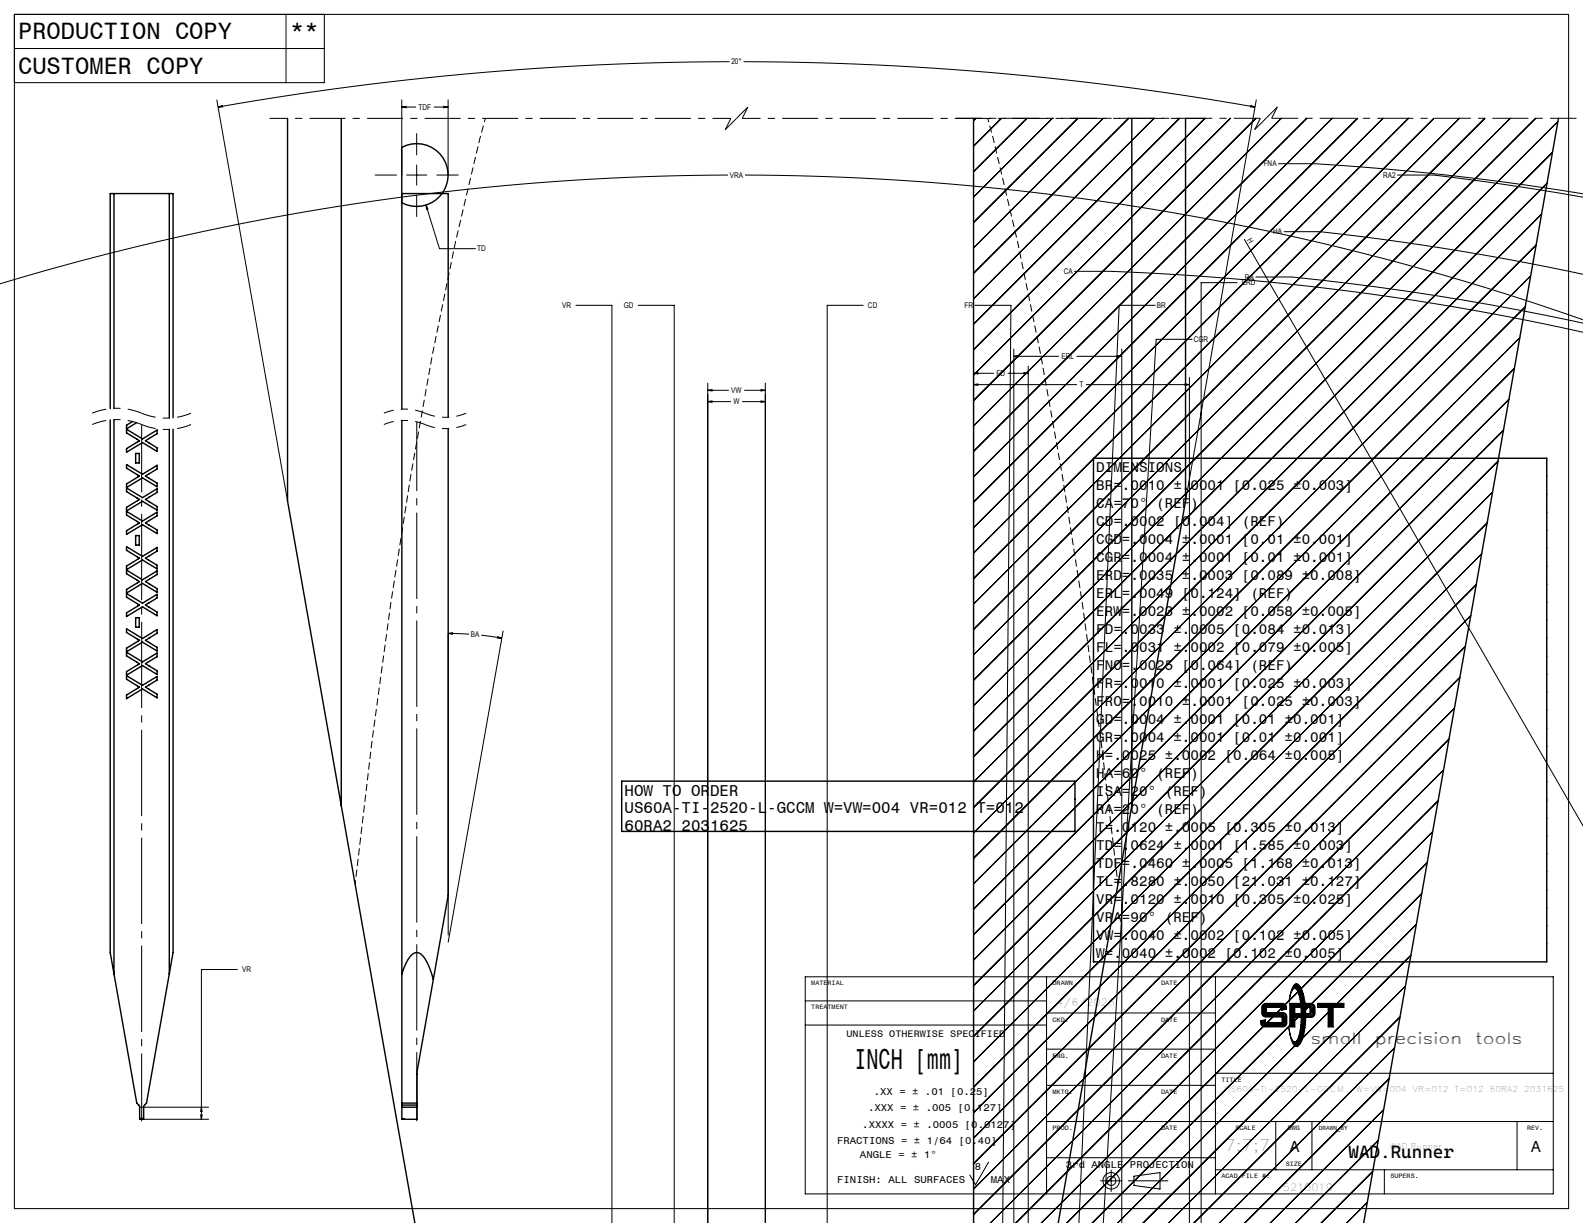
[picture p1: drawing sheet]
<svg xmlns="http://www.w3.org/2000/svg" width="279mm" height="216mm" viewBox="0 0 279 216" stroke-linecap="round" stroke-linejoin="round" font-family="sans-serif">
<g fill="none" stroke="#000" stroke-width=".25">
<path d="M20.1 34.2h-.6v37.9M20.1 34.2v37.9M20.1 34.2h9.8M29.9 34.2h.6v39.6M29.9 34.2v39.6M50.8 20.9v67.5l9.4 53.8M60.2 20.9v121.3M70.9 35.8a5.5 5.5 0 0 0 8.2-4.9 5.5 5.5 0 0 0-8.2-4.9v46.2M70.9 34.2h8.2v39.5M171.8 20.9v195M199.8 20.9v121.3M209.2 20.9v67.5l-9.4 53.8"/>
<path d="M275.1 20.9l-34.4 195M19.5 74.1v94l.6 3.8M20.1 74.1v97.8M22.3 75.8l2.8 1.7 2.6-1.6v.7l-2 1.2 2 1.3v.6l-2.6-1.6-2.8 1.7v-.6l2.3-1.4-2.3-1.4zM23.4 74.4l-1.1 .7v.6l1.8-1.1M29.9 75.8v96.1M30.5 75.8v92.3l-.6 3.8M70.9 74.2v120.9M79.1 75.7v82.3l-2.6 14.9M22.3 96.5l2.8 1.7 2.6-1.6v.7l-2 1.2 2 1.3v.6l-2.6-1.5-2.8 1.7v-.7l2.3-1.4-2.3-1.4zM22.3 90.3l2.8 1.7 2.6-1.6v.7l-2 1.2 2 1.3v.6l-2.6-1.6-2.8 1.7v-.6l2.3-1.4-2.3-1.4zM22.3 86.1l2.8 1.8 2.6-1.6v.6l-2 1.3 2 1.2v.7l-2.6-1.6-2.8 1.7v-.6l2.3-1.4-2.3-1.4z"/>
<path d="M22.3 82l2.8 1.7 2.6-1.6v.7l-2 1.2 2 1.3v.6l-2.6-1.5-2.8 1.7v-.7l2.3-1.4-2.3-1.4zM23.9 80h.7v1.7h-.7zM23.9 94.5h.7v1.7h-.7zM193 80.9h80v88.9h-80zM22.3 119.3l2.8 1.7 2.6-1.6v.7l-2 1.2 2 1.3v.6l-2.6-1.6-2.8 1.7v-.6l2.3-1.4-2.3-1.4zM22.3 115.1l2.8 1.7 2.6-1.5v.6l-2 1.3 2 1.2v.7l-2.6-1.6-2.8 1.7v-.6l2.3-1.4-2.3-1.4zM22.3 111l2.8 1.7 2.6-1.6v.7l-2 1.2 2 1.3v.6l-2.6-1.5-2.8 1.7v-.7l2.3-1.4-2.3-1.4zM22.3 104.8l2.8 1.7 2.6-1.6v.7l-2 1.2 2 1.3v.6l-2.6-1.6-2.8 1.7v-.6l2.3-1.4-2.3-1.4zM22.3 100.6l2.8 1.8 2.6-1.6v.6l-2 1.3 2 1.2v.7l-2.6-1.6-2.8 1.7v-.6l2.3-1.4-2.3-1.4zM23.9 109h.7v1.7h-.7zM109.7 137.9h80v8.9h-80zM60.2 142.2l13 73.7"/>
<path d="M199.8 142.2l-13 73.7M20.1 171.9l4 22.8 .5 .7v2.2h.2M29.9 171.9l-4 22.8-.5 .7v2.2h-.2M70.9 171.9a6 6 0 0 1 2.2-3.7 1.31 1.31 0 0 1 1.6 .6 10.8 10.8 0 0 1 1.8 4.1M76.5 172.9l-2.9 16.3v5.9M24.8 197.6l.2-.2 .2 .2M24.8 197.6h.4M70.9 195.1v.4M70.9 195.5v2.1h2.7v-2.1M70.9 194.7h2.7M70.9 195.1h2.7M70.9 195.5h2.7"/>
<path d="M73.6 195.1v.4"/>
</g>
<path d="M85.7 20.9a673.1 673.1 0 0 0-13.2 63.1l-3.6 22.7-3.2 24.1-3 25.3M197.3 156.1a1195 1195 0 0 0-13.6-93.5l-4.1-19.8-4.3-18.2-1-3.7" fill="none" stroke="#000" stroke-width=".18" stroke-dasharray="1.3 .6" stroke-dashoffset=".6" stroke-linecap="butt"/>
<g fill="none" stroke="#000" stroke-width=".18">
<path d="M2.5 8.6h54.7M2.5 2.5h274.4v210.9h-274.4zM38.3 17.6l12.5 70.8M38.5 18.9l.7-.3 .1 .3zM50.5 2.5v12.1M57.2 2.5v12.1h-54.7M70.9 17.6v13.3M70.9 18.9h2.5M70.9 18.9l.8-.1v.2zM76.6 18.9h2.5M78.3 18.8l.8 .1-.8 .1zM79.1 17.6v13.3"/>
<path d="M128.8 10.9a527 527 0 0 0-90.3 8M131.2 10.9a527 527 0 0 1 90.3 8M220.8 18.6l.7 .3h-.8zM221.7 17.6l-12.5 70.8M66.2 30.9h3.8M71.8 30.9h3.5M73.5 23.6v3.7M73.5 29.1v3.6M73.5 34.5v3.7M75.2 36.2l.3 .7-.2 .1zM75.2 36.2l2.4 7.7h6.3M77.1 30.9h3.8"/>
<path d="M128.5 30.9a449.5 449.5 0 0 0-128.6 19.2M131.5 30.9a449.6 449.6 0 0 1 147.9 25.6M172.3 20.9l-.5 .4M176.8 20.9l-5 4.9M181.2 20.9l-9.4 9.4M185.7 20.9l-13.9 13.9M190.2 20.9l-18.4 18.4M194.7 20.9l-22.9 22.9M199.2 20.9l-27.4 27.4M203.7 20.9l-31.9 31.9M208.2 20.9l-36.4 36.3M212.7 20.9l-40.9 40.8"/>
<path d="M217.2 20.9l-45.4 45.3M221.7 20.9l-49.9 49.8M225.7 28.9a166.2 166.2 0 0 1 18.6 .9 465.9 465.9 0 0 1 35.1 4.4M226.1 20.9l-54.3 54.3M230.6 20.9l-58.8 58.8M235.1 20.9l-63.3 63.3M239.6 20.9l-67.8 67.8M244.1 20.9l-72.3 72.3M246.6 30.9h6.4a476.2 476.2 0 0 1 26.4 3.9M248.6 20.9l-76.8 76.8M253.1 20.9l-81.3 81.2M257.6 20.9l-85.8 85.7"/>
<path d="M262.1 20.9l-90.3 90.2M266.6 20.9l-94.8 94.7M271 20.9l-99.2 99.2M272.1 37.8l-100.3 100.3M273.1 32.4l-101.3 101.2M274 26.9l-102.2 102.2M275 21.4l-103.2 103.2M101.7 53.9h6.3v162M112.7 53.9h6.3v162M152.3 53.9h-6.3v162M172.1 53.9h6.3l-1.4 162M189.7 47.9a328 328 0 0 1 27.8 1.3 460.9 460.9 0 0 1 61.9 9.5"/>
<path d="M203.9 53.9h-6.4l-7.1 162M210.4 59.9h-6.3l-9.4 156M218.4 49.9h-6.4v166M219.6 42.3l59.8 103.6M221.6 48.9h6.4a460.6 460.6 0 0 1 51.4 8.2M226.6 40.9h6.4a470 470 0 0 1 46.4 7.5M268.2 59.6l-96.4 96.4M269.2 54.2l-97.4 97.3M270.2 48.7l-98.4 98.3M271.1 43.3l-99.3 99.3M124.9 70.9l.8-.1v.2zM124.9 68.9l.8-.1v.2z"/>
<path d="M124.9 67.6v148.3M124.9 70.9h4.1M124.9 68.9h3.7M131 70.9h4.1M131.4 68.9h3.7M134.3 70.8l.8 .1-.8 .1zM134.3 68.8l.8 .1-.8 .1zM135.1 67.6v148.3M171.8 64.6v151.3M171.8 65.9h3.6M171.8 67.9h18.2M171.8 65.9l.8-.1v.2z"/>
<path d="M171.8 67.9l.8-.1v.2zM177.9 65.9h3.6M178.9 61.6v154.3M178.9 62.9h8M178.9 62.9l.8-.1v.2zM180.7 65.8l.8 .1-.8 .1zM181.5 64.6v151.3M190.1 62.9h7.9M191.7 67.9h18.2M197.2 62.8l.8 .1-.8 .1zM198 61.6v154.3M209.2 67.8l.7 .1-.7 .1z"/>
<path d="M209.9 66.6v149.3M265.4 76l-93.6 93.5M266.3 70.5l-94.5 94.5M267.3 65.1l-95.5 95.4M261.5 97.8l-89.7 89.7M262.5 92.3l-90.7 90.7M263.4 86.9l-91.6 91.6M264.4 81.4l-92.6 92.6M79.1 111.8l.8-.1v.3zM79.1 111.8l3.7 .1M79.1 111.8v53.3M84.9 112.1l3.7 .6"/>
<path d="M87.8 112.4l.8 .3-.8-.1zM88.8 111.4l-9.7 54.9M257.7 119.6l-85.9 85.8M258.6 114.1l-86.8 86.8M259.6 108.7l-87.8 87.7M260.6 103.2l-88.8 88.7M254.8 135.9l-80 80M255.7 130.5l-83.9 83.9M256.7 125l-84.9 84.9M250.9 157.7l-58.2 58.2M251.9 152.3l-63.7 63.6M252.9 146.8l-69.2 69.1"/>
<path d="M253.8 141.4l-74.5 74.5M41.9 171.2h-6.4v26.4M142.1 172.4h132.1v38.4h-132.1zM142.1 176.7h42.6M184.7 172.4v38.4M184.7 178.8h29.8M214.5 172.4v38.4M222.9 177.3l.5-.2h2.9a.79 .79 0 0 1 .8 1l-.9 .2v-.5h-2.7v.9h2.9a.72 .72 0 0 1 .7 .8v1.1a.72 .72 0 0 1-.7 .7h-3.2a.72 .72 0 0 1-.7-.7v-.4l.8-.2v.5h3v-1h-2.9a.72 .72 0 0 1-.7-.7v-1.1zM223 177.4l.4-.1h2.9a.61 .61 0 0 1 .6 .7l-.5 .2v-.5h-3v1.2h3a.58 .58 0 0 1 .6 .6v1.1a.58 .58 0 0 1-.6 .5h-3.2a.64 .64 0 0 1-.6-.8l.6-.1v.4h3.2v-1.2h-3a.58 .58 0 0 1-.6-.6v-1.1zM223.1 177.6l.3-.2h2.9l.3 .1 .2 .4-.3 .1v-.5h-3.3v1.5l3.4 .1 .2 .4-.1 1.4-.3 .1h-3.2l-.3-.1-.1-.5h.3v.4h3.5v-1.5l-3.4-.1-.2-.4zM223.1 177.8v1.1M223.4 179.1h3"/>
<path d="M226.6 177.7l.1 .2M226.7 179.4v1.3M227.6 177.1h1.9v.7h-1v1.1h1.1v.7h-1.1v1.7h-.9zM227.8 177.3h1.5l.1 .4h-1v1.4h1v.4h-1v1.6h-.6zM227.9 177.4h1.3v.1h-.9v1.7h1v.1h-1v1.7h-.4zM228.1 177.5v3.4M228.4 173.8a.69 .69 0 0 1 1.1 .5 13.7 13.7 0 0 1 0 9.9 .73 .73 0 0 1-.7 .6 .73 .73 0 0 1-.7-.7l-.3-.9-.3-1.6a3 3 0 0 0 1 2.3h.1a3.3 3.3 0 0 0 .9-2.4 12.8 12.8 0 0 0-.6-6.8 .45 .45 0 0 0-.5-.2 .45 .45 0 0 0-.4 .4l-.5 2 .5-2.2zM228.5 174a.51 .51 0 0 1 .6-.1 .51 .51 0 0 1 .3 .4 13.5 13.5 0 0 1 0 9.8l-.3 .4a.47 .47 0 0 1-.5 .1 .47 .47 0 0 1-.3-.4l-.1-.2a.67 .67 0 0 0 1-.6 14.4 14.4 0 0 0-.1-8.6 .6 .6 0 0 0-.9-.4zM228.6 174.1a1.91 1.91 0 0 1 1.1 1.8 15 15 0 0 1-.3 7.7l-.4 .5-.4 .2M228.8 174l-.3 .2a1.65 1.65 0 0 1 1.1 1.6 14.2 14.2 0 0 1-.4 7.9l-.3 .4-.4 .1 .3 .3M228.8 174h.1M228.8 174l.4 .2a8.5 8.5 0 0 1 1 5 8.5 8.5 0 0 1-1 5l-.4 .3"/>
<path d="M230.4 177.1h1a.72 .72 0 0 1 .7 .7v1.1a.72 .72 0 0 1-.7 .7h-.8v-.7l.5-.1 .1-.7-.2-.2-.5-.1zM230.6 177.3h.8a.58 .58 0 0 1 .6 .5v1.1a.58 .58 0 0 1-.6 .6h-.7v-.4l.4-.1 .2-.2v-.7l-.1-.4h-.6zM230.8 177.4h.7l.3 .4v1.3l-.3 .2h-.6v-.1l.3-.1 .3-.2v-1a.58 .58 0 0 0-.7-.4zM231.4 177.6l.3 .2v1.2l-.3 .2M232.5 177.1h4.7v.7h-1.9v3.5h-.9v-3.5h-1.9zM232.7 177.3h4.4v.4h-1.9v3.4h-.6v-3.4h-1.9zM232.8 177.4h4.1v.1h-1.9v3.5h-.3v-3.5h-1.9zM234.9 177.6v3.3M247.1 179.5l-36.4 36.4M248.1 174.1l-41.9 41.8M249 168.6l-47.3 47.3M250 163.2l-52.8 52.7"/>
<path d="M24.6 195.5h12.2M25 197.6h11.8M35.4 196.8h.3l-.2 .8zM35.5 195.5l.2 .7h-.3zM142.1 181h42.6M184.7 191.6h29.8M184.7 198h89.5M184.7 185.2h29.8M214.5 189.5h59.7M222.9 180.5v.2M223.2 180.9h3.2M225.2 198v8.5"/>
<path d="M228.8 184.5h.1M231.6 198v8.5M244.2 195.9l-20 20M245.2 190.4l-25.5 25.5M246.1 185l-30.9 30.9M267.8 198v8.5M174.5 205.2l-2.3 4-1-1.8M184.7 204.4h29.8M194.2 208.5h3.8M196.1 206.6v3.7M199.2 208.5h6.9M200.1 207.6l4.6-.6v2.9l-4.6-.6z"/>
<path d="M214.5 206.5h59.7M241.3 212.2l-3.7 3.7M242.3 206.8l-9.2 9.1M243.3 201.3l-14.7 14.6M244.3 206.5v4.3"/>
<circle cx="196.1" cy="208.5" r=".81"/>
<circle cx="196.1" cy="208.5" r="1.45"/>
</g>
<path d="M75 74.9a9.4 9.4 0 0 0-7.2 0M75 72.9a9.4 9.4 0 0 0-7.2 0M82.3 74.9a9.4 9.4 0 0 1-7.3 0M82.3 72.9a9.4 9.4 0 0 1-7.3 0" fill="none" stroke="#000" stroke-width=".18" stroke-dasharray="6.3 1.3 1.3 1.3" stroke-dashoffset="4.5" stroke-linecap="butt"/>
<path d="M25 74.9a11.3 11.3 0 0 0-8.7 0M25 72.9a11.3 11.3 0 0 0-8.7 0M33.7 74.9a11.3 11.3 0 0 1-8.7 0M33.7 72.9a11.3 11.3 0 0 1-8.7 0" fill="none" stroke="#000" stroke-width=".18" stroke-dasharray="6.3 1.3 1.3 1.3" stroke-dashoffset="3.8" stroke-linecap="butt"/>
<path d="M73.6 197.9v-123.4" fill="none" stroke="#000" stroke-width=".18" stroke-dasharray="15.2 1.3 1.3 1.3" stroke-dashoffset="3" stroke-linecap="butt"/>
<path d="M25 197.9v-123" fill="none" stroke="#000" stroke-width=".18" stroke-dasharray="15.2 1.3 1.3 1.3" stroke-dashoffset="3.3" stroke-linecap="butt"/>
<path d="M129 20.9h-81.4M212.4 20.9h-81.4" fill="none" stroke="#000" stroke-width=".18" stroke-dasharray="6.3 1.3 1.3 1.3" stroke-dashoffset="3.1" stroke-linecap="butt"/>
<path d="M132 18.9l-2 2M225.5 18.9l-2 2M128 22.9l1-2M130 20.9l-2 2M131 20.9l1-2M221.5 22.9l1-2M223.5 20.9l-2 2M224.5 20.9l1-2" fill="none" stroke="#000" stroke-width=".18" stroke-dasharray="6.3 1.3 1.3 1.3" stroke-linecap="butt"/>
<path d="M222.5 20.9h-53.8M278.2 20.9h-53.7" fill="none" stroke="#000" stroke-width=".18" stroke-dasharray="6.3 1.3 1.3 1.3" stroke-dashoffset="1.7" stroke-linecap="butt"/>
<path d="M87.8 112.4l.8 .3-.8-.1zM79.1 111.8l.8-.1v.3zM35.4 196.8h.3l-.2 .8zM35.5 195.5l.2 .7h-.3zM75.2 36.2l.1 .8 .2-.1zM70.9 18.9l.8-.1v.2zM78.3 18.8l.8 .1-.8 .1zM124.9 70.9l.8-.1v.2zM134.3 70.8l.8 .1-.8 .1zM38.5 18.9h.8l-.1-.3zM220.8 18.6l-.1 .3h.8zM124.9 68.9l.8-.1v.2zM134.3 68.8l.8 .1-.8 .1zM-.1 162v.6zM279.4 162v.6zM107.9 215.9h.2zM107.9 215.9h.2zM145.9 215.9h.2zM145.9 215.9h.2zM118.9 215.9h.2zM118.9 215.9h.2zM171.8 65.9l.8-.1v.2zM180.7 65.8l.8 .1-.8 .1zM209.2 67.8l.7 .1-.7 .1zM171.8 67.9l.8-.1v.2zM279.4 109.4v.5zM178.9 62.9l.8-.1v.2zM197.2 62.8l.8 .1-.8 .1zM211.9 215.9h.2zM211.9 215.9h.2zM279.4 150.5v.6zM177.2 215.9h.2zM170.3 215.9h.3zM170.3 215.9h.3zM279.4 124.7v.6zM177.7 215.9h.3zM174.3 215.9h.2z" fill="#000"/>
<text font-size="5.1" x="150.8" y="188.8">INCH [mm]</text>
<g font-size="4.2">
<text x="3.2" y="6.8">PRODUCTION COPY</text>
<text x="51.2" y="6.8">**</text>
<text x="3.2" y="13">CUSTOMER COPY</text>
</g>
<text font-size="3.2" x="238" y="204.5">WAD.Runner</text>
<g font-size="2.8">
<text x="110.2" y="140.5">HOW TO ORDER</text>
<text x="110.2" y="143.6">US60A-TI-2520-L-GCCM W=VW=004 VR=012 T=012</text>
<text x="110.2" y="146.7">60RA2 2031625</text>
<text x="231.4" y="184.3">small</text>
<text x="242.8" y="184.3">precision</text>
<text x="260.5" y="184.3">tools</text>
<text x="216.1" y="203.3">7;7;7</text>
<text x="227.7" y="203.3">A</text>
<text x="270.3" y="203.3">A</text>
</g>
<g font-size="2.5">
<text x="193.5" y="83.4">DIMENSIONS</text>
<text x="193.5" y="86.6">BR=.0010 ±.0001 [0.025 ±0.003]</text>
<text x="193.5" y="89.7">CA=70° (REF)</text>
<text x="193.5" y="92.9">CD=.0002 [0.004] (REF)</text>
<text x="193.5" y="96.1">CGD=.0004 ±.0001 [0.01 ±0.001]</text>
<text x="193.5" y="99.3">CGR=.0004 ±.0001 [0.01 ±0.001]</text>
<text x="193.5" y="102.4">ERD=.0035 ±.0003 [0.089 ±0.008]</text>
<text x="193.5" y="105.6">ERL=.0049 [0.124] (REF)</text>
<text x="193.5" y="108.8">ERW=.0023 ±.0002 [0.058 ±0.005]</text>
<text x="193.5" y="112">FD=.0033 ±.0005 [0.084 ±0.013]</text>
<text x="193.5" y="115.1">FL=.0031 ±.0002 [0.079 ±0.005]</text>
<text x="193.5" y="118.3">FNO=.0025 [0.064] (REF)</text>
<text x="193.5" y="121.5">FR=.0010 ±.0001 [0.025 ±0.003]</text>
<text x="193.5" y="124.7">FRO=.0010 ±.0001 [0.025 ±0.003]</text>
<text x="193.5" y="127.8">GD=.0004 ±.0001 [0.01 ±0.001]</text>
<text x="193.5" y="131">GR=.0004 ±.0001 [0.01 ±0.001]</text>
<text x="193.5" y="134.2">H=.0025 ±.0002 [0.064 ±0.005]</text>
<text x="193.5" y="137.4">HA=60° (REF)</text>
<text x="193.5" y="140.5">ISA=20° (REF)</text>
<text x="193.5" y="143.7">RA=20° (REF)</text>
<text x="193.5" y="146.9">T=.0120 ±.0005 [0.305 ±0.013]</text>
<text x="193.5" y="150.1">TD=.0624 ±.0001 [1.585 ±0.003]</text>
<text x="193.5" y="153.2">TDF=.0460 ±.0005 [1.168 ±0.013]</text>
<text x="193.5" y="156.4">TL=.8280 ±.0050 [21.031 ±0.127]</text>
<text x="193.5" y="159.6">VR=.0120 ±.0010 [0.305 ±0.025]</text>
<text x="193.5" y="162.8">VRA=90° (REF)</text>
<text x="193.5" y="165.9">VW=.0040 ±.0002 [0.102 ±0.005]</text>
<text x="193.5" y="169.1">W=.0040 ±.0002 [0.102 ±0.005]</text>
</g>
<g font-size="1.8">
<text x="186.5" y="177.6">4/6/2026</text>
<text x="153.2" y="196.2">.XXX = ± .005 [0.127]</text>
<text x="154.2" y="193.3">.XX = ± .01 [0.25]</text>
<text x="147.7" y="201.9">FRACTIONS = ± 1/64 [0.40]</text>
<text x="152.2" y="199">.XXXX = ± .0005 [0.0127]</text>
<text x="147.8" y="208.8">FINISH: ALL SURFACES</text>
<text x="151.8" y="204.5">ANGLE = ± 1°</text>
<text x="172.1" y="206.5">8</text>
<text x="174.9" y="208.8">MAX</text>
<text x="188.1" y="206.2">3rd ANGLE PROJECTION</text>
<text x="226.4" y="210.2">5210019</text>
</g>
<text font-size="1.7" x="149.4" y="183">UNLESS OTHERWISE SPECIFIED</text>
<g font-size="1.4">
<text x="129.1" y="11.4">20°</text>
<text x="73.9" y="19.4">TDF</text>
<text x="223" y="29.4">FNA</text>
<text x="128.8" y="31.4">VRA</text>
<text x="244.1" y="31.4">RA2</text>
<text x="224.7" y="41.4">HA</text>
<text x="84.2" y="44.4">TD</text>
<text x="220.1" y="42.4" transform="rotate(60 220.1 42.4)">H</text>
<text x="187.7" y="48.4">CA</text>
<text x="219.2" y="50.4">ERD</text>
<text x="219.7" y="49.4">RA</text>
<text x="99.2" y="54.4">VR</text>
<text x="110.1" y="54.4">GD</text>
<text x="153.2" y="54.4">CD</text>
<text x="170.2" y="54.4">FR</text>
<text x="204.2" y="54.4">BR</text>
<text x="187.4" y="63.4">ERL</text>
<text x="210.7" y="60.4">CGR</text>
<text x="129.1" y="69.4">VW</text>
<text x="129.5" y="71.4">W</text>
<text x="175.9" y="66.4">FD</text>
<text x="190.5" y="68.4">T</text>
<text x="83.1" y="112.5">BA</text>
<text x="42.8" y="171.6">VR</text>
<text x="216.1" y="192.8">US60A-TI-2520-L-GCCM</text>
<text x="239.4" y="192.8">W=VW=004</text>
<text x="249.4" y="192.8">VR=012</text>
<text x="256.7" y="192.8">T=012</text>
<text x="263" y="192.8">60RA2</text>
<text x="269" y="192.8">2031625</text>
<text x="245.3" y="202.8">WAD.Runner</text>
</g>
<g font-size="1.1">
<text x="143.2" y="173.9">MATERIAL</text>
<text x="185.8" y="173.9">DRAWN</text>
<text x="204.9" y="173.9">DATE</text>
<text x="143.2" y="178.2">TREATMENT</text>
<text x="185.8" y="180.3">CKD.</text>
<text x="204.9" y="180.3">DATE</text>
<text x="185.8" y="186.7">ENG.</text>
<text x="204.9" y="186.7">DATE</text>
<text x="215.6" y="191">TITLE</text>
<text x="185.8" y="193.1">MKTG.</text>
<text x="204.9" y="193.1">DATE</text>
<text x="185.8" y="199.5">PROD.</text>
<text x="204.9" y="199.5">DATE</text>
<text x="218.1" y="199.5">SCALE</text>
<text x="227.3" y="199.5">DWG</text>
<text x="232.8" y="199.5">DRAWN_BY</text>
<text x="269.5" y="199.5">REV.</text>
<text x="215.6" y="208">ACAD FILE #:</text>
<text x="226.9" y="205.9">SIZE</text>
<text x="245.4" y="208">SUPERS.</text>
</g>
</svg>
